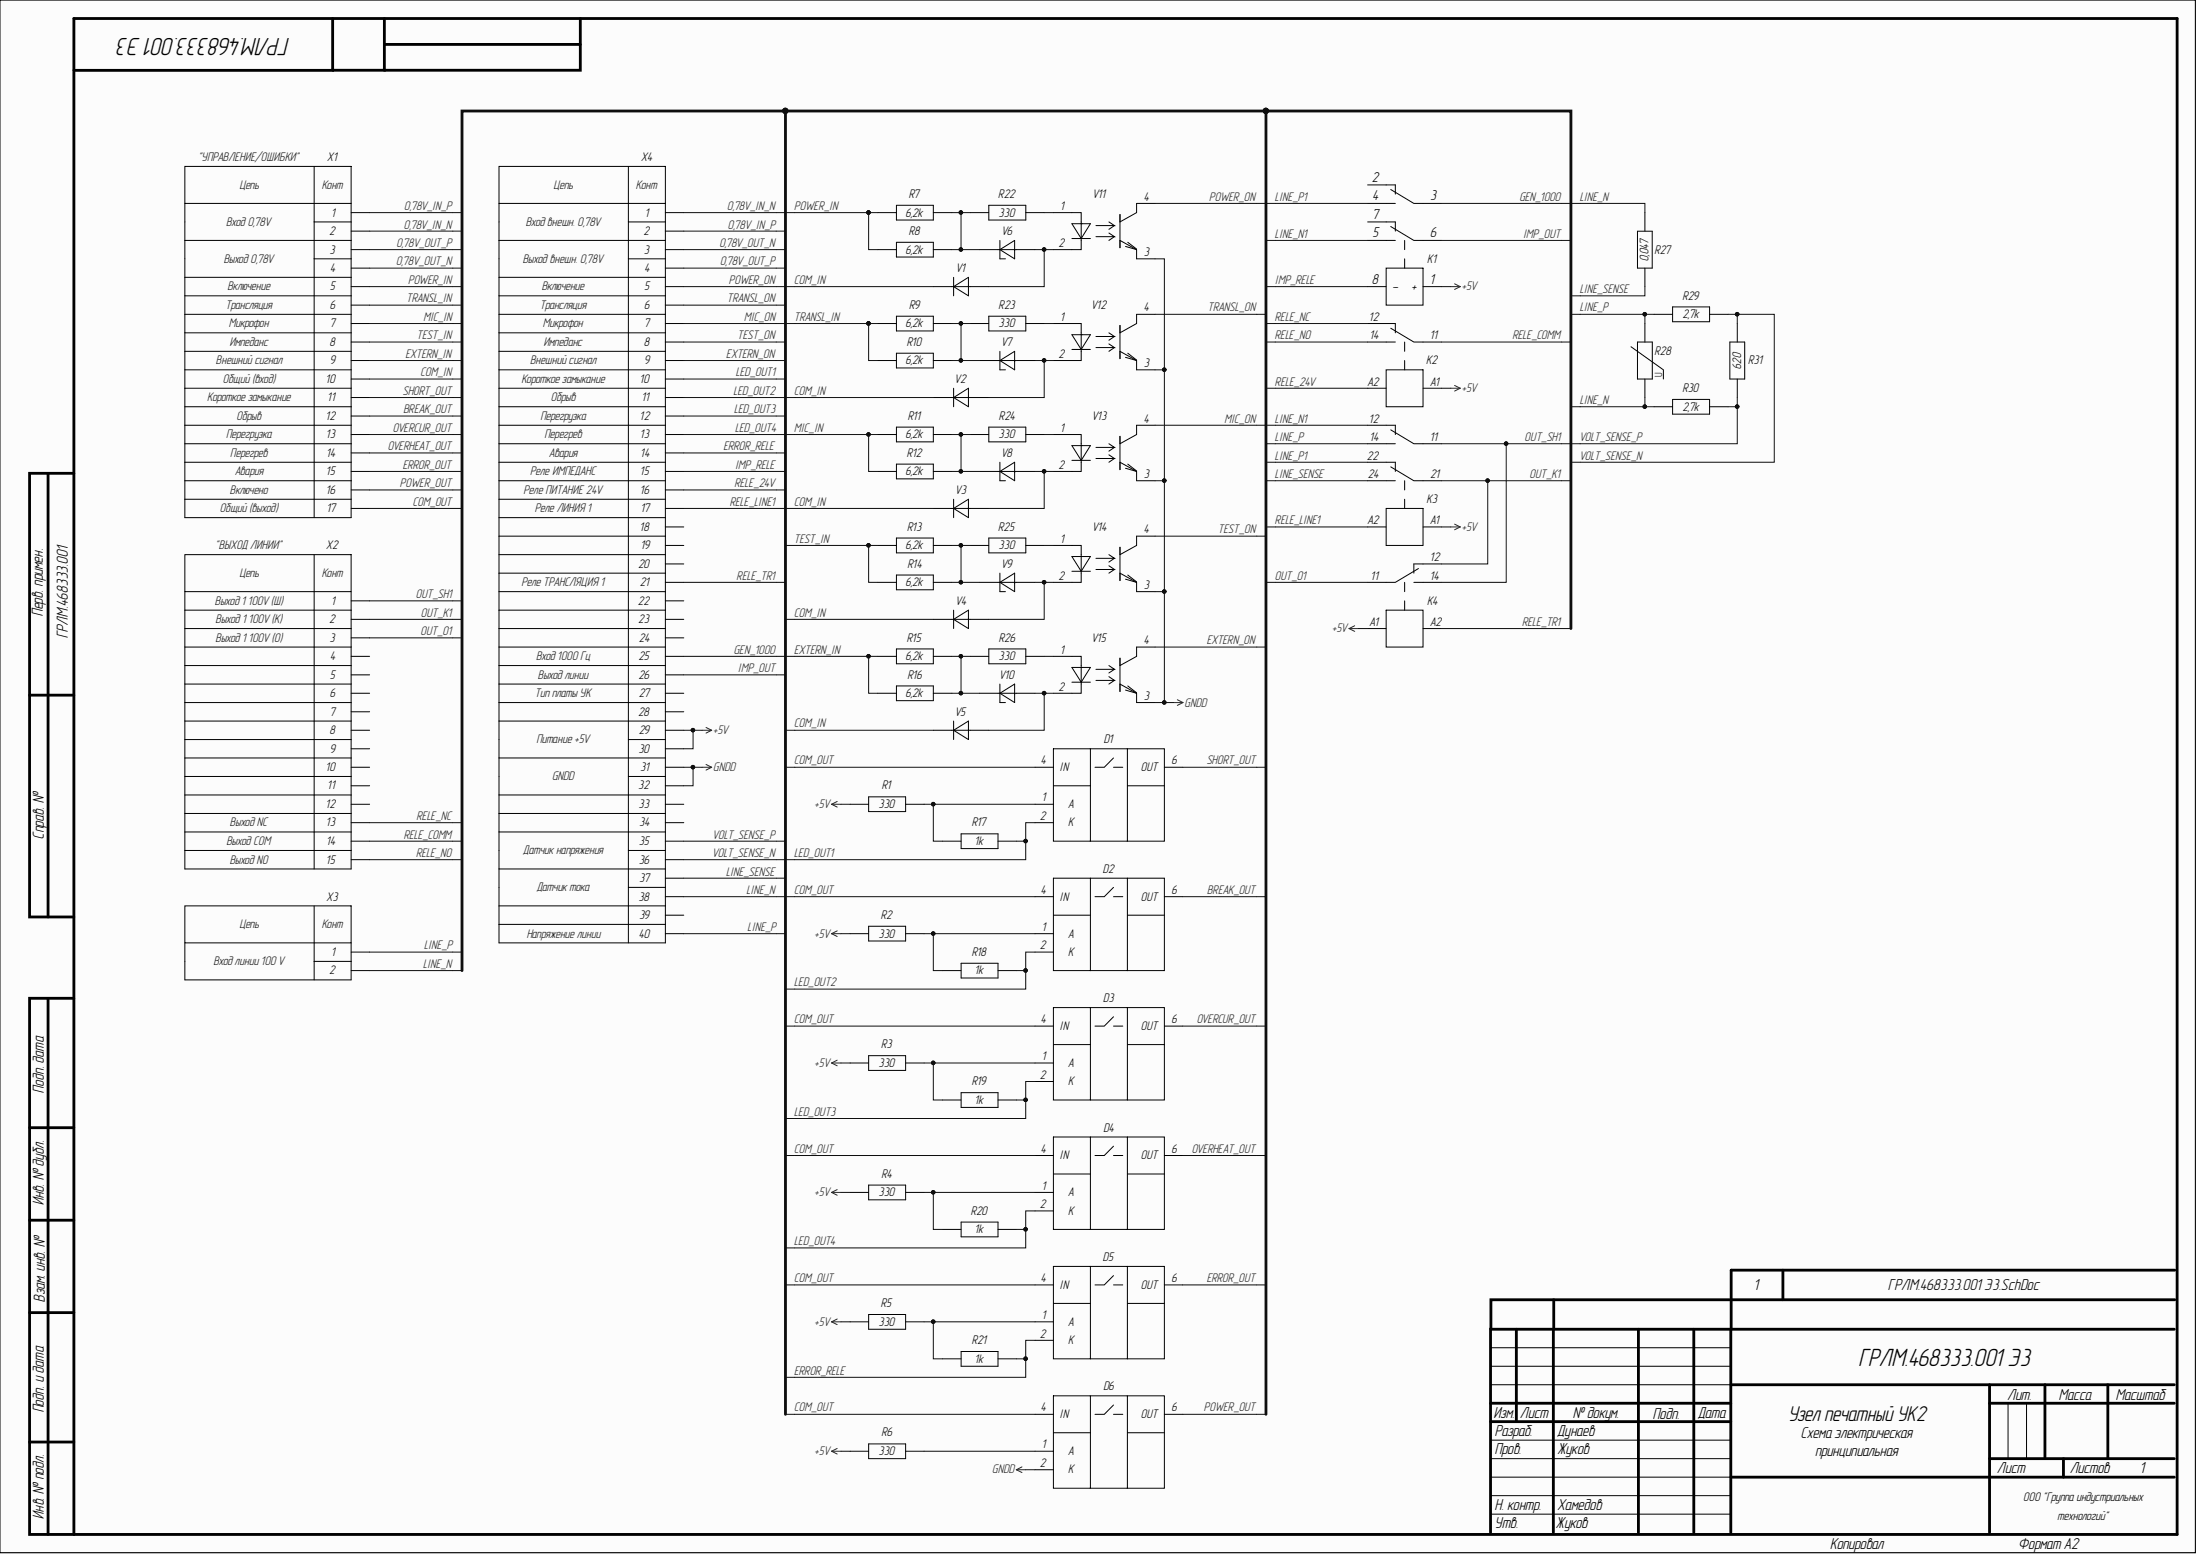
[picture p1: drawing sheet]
<svg xmlns="http://www.w3.org/2000/svg" width="594mm" height="420mm" viewBox="0 0 594 420" stroke-linecap="round" stroke-linejoin="round" font-family="sans-serif">
<path d="M0 0h592.5v419h-592.5z" fill="#fcfcfc" stroke="#000" stroke-width=".27"/>
<g fill="none" stroke="#000" stroke-width=".76">
<path d="M19.9 5h567.7v409.1h-567.7zM89.8 5v14h-69.9M103.7 5v14h-13.9M103.7 12h52.9M156.6 5v14h-52.9M13 127.7v119.7M19.9 127.7h-11.9v119.7h11.9M8 187.6h11.9M13 269.4v144.7M19.9 269.4h-11.9v144.7h11.9M8 304.3h11.9M8 329.3h11.9"/>
<path d="M8 354.2h11.9M409.2 358.7v24.9M419.2 358.7v54.9M419.3 350.7v8M442.2 358.7v54.9M457.1 358.7v54.9M467.1 358.7v54.9M481.2 342.8v7.9M586.8 358.7h-184.5v54.9M586.9 350.7h-184.5v8M586.9 342.8h-119.7v15.9M402.3 378.7h64.8"/>
<path d="M467.1 373.7h119.7M536.9 373.7v39.9M536.9 378.7h49.9M551.9 373.7v19.9M568.9 373.7v19.9M8 389.1h11.9M402.3 383.6h64.8M467.1 398.6h119.7M536.9 393.6h49.9M556.9 393.6v5"/>
</g>
<g fill="none" stroke="#000" stroke-width=".27">
<path d="M49.9 44.9h44.9v10h-44.9zM49.9 54.9v84.8h44.9v-84.8M84.8 59.9h10M84.8 44.9v94.8M94.8 57.4h5M134.7 44.9h44.9v10h-44.9zM134.7 54.9v199.5h44.9v-199.5M169.6 59.9h10M169.6 44.9v209.5M179.6 57.4h4.9M236.9 57.4h5M241.9 55.4h10v4h-10z"/>
<path d="M251.9 57.4h5M261.9 57.4h4.9M266.9 55.4h9.9v4h-9.9zM276.8 57.4h5M284.3 57.4h7.5v10h-7.5M299.3 59.9l1.5 1h-5M302.3 57.9v9M311.7 54.9h-5v2.5l-4.4 2.5M369.1 49.9h7.5v2.5M369.1 59.9h7.5v2.5M369.1 54.9h7.5M375.3 51.1l6.3 3.8h7.4"/>
<path d="M443.9 57.4v5M49.9 64.9h44.9M49.9 74.8h44.9M49.9 79.8h44.9M84.8 69.8h10M94.8 72.4h5M94.8 77.3h5M94.8 62.4h5M94.8 67.4h5M134.7 64.9h44.9M134.7 74.8h44.9M134.7 79.8h44.9"/>
<path d="M169.6 69.8h10M179.6 72.4h4.9M179.6 77.3h4.9M179.6 62.4h4.9M179.6 67.4h4.9M236.9 67.4h5M241.9 65.4h10v4h-10zM251.9 77.3h14.9M251.9 67.4h5M257.4 77.3l4-2.5v5zM257.4 74.8v5M264.3 67.4h15"/>
<path d="M269.8 64.9v4.9h1.5M269.8 67.4l4-2.5v4.9zM289.3 60.4h5l-2.5 4zM289.3 64.4h5M299.3 62.9l1.5 1h-5M300.8 60.9l-1.5 1M300.8 63.9l-1.5 1M302.3 64.9l4.4 2.5M303.7 66.5l3 .9M304.4 65.4l2.3 1.8M306.7 67.4v2.4h5M369.1 64.9h7.5"/>
<path d="M369.1 77.3h5M374.1 72.4h9.9v9.9h-9.9zM375.3 61.1l6.3 3.8h7.4M379.1 64.9v2.5M379.1 69.8v2.6M384 77.3h5M441.9 62.4h4v10h-4zM443.9 72.4v4.9M49.9 84.8h44.9M49.9 89.8h44.9M49.9 94.8h44.9M49.9 99.8h44.9"/>
<path d="M94.8 92.3h5M94.8 87.3h5M94.8 82.3h5M94.8 97.3h5M134.7 84.8h44.9M134.7 89.8h44.9M134.7 94.8h44.9M134.7 99.8h44.9M179.6 92.3h4.9M179.6 87.3h4.9M179.6 82.3h4.9M179.6 97.3h4.9"/>
<path d="M236.9 87.3h5M236.9 97.3h5M241.9 85.3h10v4h-10zM241.9 95.3h10v4h-10zM251.9 87.3h5M251.9 97.3h5M261.9 87.3h4.9M264.3 97.3h15M266.9 85.3h9.9v4h-9.9zM269.8 94.8v5h1.5M269.8 97.3l4-2.5v5zM276.8 87.3h5"/>
<path d="M284.3 87.3h7.5v10h-7.5M289.3 90.3h5l-2.5 4zM289.3 94.3h5M299.3 89.8l1.5 1h-5M299.3 92.8l1.5 1h-5M300.8 90.8l-1.5 1M300.8 93.8l-1.5 1M302.3 87.8v9M302.3 94.8l4.4 2.5M303.7 96.4l3 .9M304.4 95.3l2.3 1.9M306.7 97.3v2.5h5"/>
<path d="M311.7 84.8h-5v2.5l-4.4 2.5M369.1 92.3h7.5M369.1 87.3h7.5v2.5M374.1 99.8h9.9v10h-9.9zM375.3 88.6l6.3 3.7h7.4M379.1 92.3v2.5M379.1 97.3v2.5M440.2 93.6l8.7 6.2v2.5M441.9 92.3h4v10h-4zM443.9 87.3v5M446.4 84.8h5M451.4 82.8h10v4h-10z"/>
<path d="M461.4 84.8h5M466.8 92.3h4v10h-4zM468.8 87.3v5M49.9 109.8h44.9M49.9 104.8h44.9M49.9 119.7h44.9M49.9 114.8h44.9M94.8 102.3h5M94.8 107.3h5M94.8 112.3h5M94.8 117.3h5M134.7 109.8h44.9"/>
<path d="M134.7 104.8h44.9M134.7 119.7h44.9M134.7 114.8h44.9M179.6 102.3h4.9M179.6 107.3h4.9M179.6 112.3h4.9M179.6 117.3h4.9M236.9 117.3h5M241.9 115.3h10v3.9h-10zM251.9 107.3h14.9M251.9 117.3h5M257.4 107.3l4-2.5v5z"/>
<path d="M257.4 104.8v5M261.9 117.3h4.9M266.9 115.3h9.9v3.9h-9.9zM276.8 117.3h5M284.3 117.3h7.5v9.9h-7.5M299.3 119.7l1.5 1h-5M302.3 117.7v9M311.7 114.8h-5v2.5l-4.4 2.4M369.1 114.8h7.5v2.5M369.1 104.8h5M369.1 119.7h7.5M375.3 116l6.3 3.7h7.4"/>
<path d="M384 104.8h5M443.9 102.3v5M446.4 109.8h5M451.4 107.8h10v4h-10zM461.4 109.8h5M468.8 102.3v5M49.9 129.7h44.9M49.9 124.7h44.9M49.9 134.7h44.9M94.8 122.2h5M94.8 127.2h5M94.8 132.2h5"/>
<path d="M94.8 137.2h5M134.7 129.7h44.9M134.7 124.7h44.9M134.7 134.7h44.9M134.7 139.7h44.9M179.6 122.2h4.9M179.6 127.2h4.9M179.6 132.2h4.9M179.6 137.2h4.9M236.9 127.2h5M241.9 125.2h10v4h-10zM251.9 127.2h5"/>
<path d="M251.9 137.2h14.9M257.4 137.2l4-2.5v5zM257.4 134.7v5M264.3 127.2h15M269.8 124.7v5h1.5M269.8 127.2l4-2.5v5zM289.3 120.3h5l-2.5 3.9zM289.3 124.2h5M299.3 122.7l1.5 1h-5M300.8 120.7l-1.5 1M300.8 123.7l-1.5 1M302.3 124.7l4.4 2.5"/>
<path d="M303.7 126.4l3 .8M304.4 125.2l2.3 1.9M306.7 127.2v2.5h5M369.1 124.7h7.5v2.5M369.1 129.7h7.5M374.1 137.2h9.9v10h-9.9zM375.3 126l6.3 3.7h7.4M379.1 129.7v2.5M379.1 134.7v2.5M49.9 149.7h44.9v10h-44.9zM49.9 159.7v74.8h44.9v-74.8M84.8 149.7v84.8"/>
<path d="M134.7 144.7h44.9M134.7 159.7h44.9M134.7 149.7h44.9M134.7 154.7h44.9M179.6 142.2h4.9M179.6 157.2h4.9M179.6 152.2h4.9M179.6 147.2h4.9M236.9 157.2h5M236.9 147.2h5M241.9 145.2h10v4h-10zM241.9 155.2h10v4h-10z"/>
<path d="M251.9 157.2h5M251.9 147.2h5M261.9 147.2h4.9M264.3 157.2h15M266.9 145.2h9.9v4h-9.9zM269.8 154.7v5h1.5M269.8 157.2l4-2.5v5zM276.8 147.2h5M284.3 147.2h7.5v10h-7.5M289.3 150.2h5l-2.5 4zM289.3 154.2h5M299.3 149.7l1.5 1h-5"/>
<path d="M299.3 152.7l1.5 1h-5M300.8 150.7l-1.5 1M300.8 153.7l-1.5 1M302.3 147.7v9M302.3 154.7l4.4 2.5M303.7 156.3l3 .9M304.4 155.2l2.3 1.8M306.7 157.2v2.5h5M311.7 144.7h-5v2.5l-4.4 2.5M369.1 142.2h5M379.1 157.2v2.5M381.6 157.2h7.4"/>
<path d="M382.8 153.4l-6.2 3.8h-7.5M384 142.2h5M389 152.2h-7.4v2.5M49.9 169.6h44.9M49.9 164.7h44.9M49.9 174.6h44.9M49.9 179.6h44.9M94.8 162.1h5M94.8 167.1h5M94.8 172.1h5M94.8 177.1h5M134.7 169.6h44.9"/>
<path d="M134.7 164.7h44.9M134.7 174.6h44.9M134.7 179.6h44.9M179.6 162.1h4.9M179.6 167.1h4.9M179.6 172.1h4.9M179.6 177.1h4.9M236.9 177.1h5M241.9 175.1h10v4h-10zM251.9 167.1h14.9M251.9 177.1h5M257.4 167.1l4-2.4v4.9z"/>
<path d="M257.4 164.7v4.9M261.9 177.1h4.9M266.9 175.1h9.9v4h-9.9zM276.8 177.1h5M284.3 177.1h7.5v10h-7.5M299.3 179.6l1.5 1h-5M302.3 177.6v9M311.7 174.6h-5v2.5l-4.4 2.5M369.1 169.6h5M374.1 164.7h9.9v9.9h-9.9zM379.1 162.1v2.6M384 169.6h5"/>
<path d="M49.9 184.6h44.9M49.9 189.6h44.9M49.9 194.6h44.9M49.9 199.6h44.9M94.8 182.1h5M94.8 187.1h5M94.8 192.1h5M94.8 197.1h5M134.7 184.6h44.9M134.7 189.6h44.9M134.7 194.6h44.9M169.6 199.6h10"/>
<path d="M179.6 182.1h4.9M179.6 187.1h4.9M179.6 192.1h4.9M179.6 197.1h4.9M236.9 187.1h5M241.9 185.1h10v4h-10zM251.9 187.1h5M251.9 197.1h14.9M257.4 197.1l4-2.5v5zM257.4 194.6v5M264.3 187.1h15M269.8 184.6v5h1.5"/>
<path d="M269.8 187.1l4-2.5v5zM289.3 180.1h5l-2.5 4zM289.3 184.1h5M299.3 182.6l1.5 1h-5M300.8 180.6l-1.5 1M300.8 183.6l-1.5 1M302.3 184.6l4.4 2.5M303.7 186.2l3 .9M304.4 185.1l2.3 1.9M306.7 187.1v2.5h5M49.9 204.5h44.9M49.9 209.5h44.9"/>
<path d="M49.9 214.5h44.9M49.9 219.5h44.9M94.8 202.1h5M94.8 207h5M94.8 212h5M94.8 217h5M134.7 204.5h44.9M134.7 214.5h44.9M134.7 219.5h44.9M169.6 209.5h10M179.6 202.1h4.9M179.6 207h4.9"/>
<path d="M179.6 212h4.9M179.6 217h4.9M229.4 217h5M234.4 215h10v4h-10zM244.4 217h5M279.3 207h5M279.3 217h5M284.3 202.1h10v24.9h-10zM284.3 212h10M294.3 202.1h10v24.9h-10M300.5 204.5l-2.5 2.5h-2.5M300.5 207h2.5"/>
<path d="M304.3 202.1h9.9v24.9h-9.9M304.3 212h9.9M314.2 207h5M49.9 224.5h44.9M49.9 229.5h44.9M94.8 222h5M94.8 227h5M94.8 232h5M134.7 224.5h44.9M134.7 234.5h44.9M169.6 229.5h10M169.6 239.5h10"/>
<path d="M179.6 222h4.9M179.6 227h4.9M179.6 232h4.9M179.6 237h4.9M254.4 227h5M259.4 225h9.9v4h-9.9zM269.3 227h5M279.3 222h5M284.3 237h10v24.9h-10zM294.3 237h10v24.9h-10M300.5 239.5l-2.5 2.5h-2.5M304.3 237h9.9v24.9h-9.9"/>
<path d="M49.9 244.5h44.9v9.9h-44.9zM49.9 254.4v10h44.9v-10M84.8 244.5v19.9M84.8 259.4h10M94.8 256.9h5M134.7 244.5h44.9M134.7 249.4h44.9M179.6 242h4.9M179.6 252h4.9M179.6 247h4.9M229.4 252h5M234.4 250h10v3.9h-10z"/>
<path d="M244.4 252h5M259.4 259.9h9.9v4h-9.9zM279.3 256.9h5M279.3 242h5M279.3 252h5M284.3 247h10M300.5 242h2.5M304.3 247h9.9M314.2 242h5M94.8 261.9h5M254.4 261.9h5M269.3 261.9h5"/>
<path d="M279.3 276.9h5M284.3 271.9h10v24.9h-10zM294.3 271.9h10v24.9h-10M300.5 274.4l-2.5 2.5h-2.5M300.5 276.9h2.5M304.3 271.9h9.9v24.9h-9.9M314.2 276.9h5M229.4 286.9h5M234.4 284.9h10v4h-10zM244.4 286.9h5M254.4 296.8h5M259.4 294.9h9.9v3.9h-9.9z"/>
<path d="M269.3 296.8h5M279.3 286.9h5M279.3 291.8h5M284.3 281.9h10M304.3 281.9h9.9M234.4 319.8h10v4h-10zM279.3 311.8h5M284.3 306.8h10v25h-10zM284.3 316.8h10M294.3 306.8h10v25h-10M300.5 309.3l-2.5 2.5h-2.5M300.5 311.8h2.5"/>
<path d="M304.3 306.8h9.9v25h-9.9M304.3 316.8h9.9M314.2 311.8h5M229.4 321.8h5M244.4 321.8h5M254.4 331.8h5M259.4 329.8h9.9v4h-9.9zM269.3 331.8h5M279.3 321.8h5M279.3 326.8h5M229.4 356.7h5M234.4 354.7h10v4h-10z"/>
<path d="M244.4 356.7h5M279.3 346.7h5M279.3 356.7h5M284.3 341.7h10v25h-10zM284.3 351.7h10M294.3 341.7h10v25h-10M300.5 344.2l-2.5 2.5h-2.5M300.5 346.7h2.5M304.3 341.7h9.9v25h-9.9M304.3 351.7h9.9M314.2 346.7h5M254.4 366.7h5"/>
<path d="M259.4 364.7h9.9v4h-9.9zM269.3 366.7h5M279.3 361.7h5M284.3 376.7h10v24.9h-10zM294.3 376.7h10v24.9h-10M300.5 379.2l-2.5 2.5h-2.5M304.3 376.7h9.9v24.9h-9.9M402.3 363.7h64.8M402.3 368.7h64.8M402.3 373.7h64.8M541.9 378.7v14.9M546.9 378.7v14.9"/>
<path d="M229.4 391.6h5M234.4 389.6h10v4h-10zM244.4 391.6h5M279.3 381.7h5M279.3 391.6h5M279.3 396.6h5M284.3 386.6h10M300.5 381.7h2.5M304.3 386.6h9.9M314.2 381.7h5M402.3 388.6h64.8M402.3 393.6h64.8"/>
<path d="M402.3 398.6h64.8M8 414.1h5M402.3 403.6h64.8M402.3 408.6h64.8"/>
</g>
<g fill="none" stroke="#0e0e0e" stroke-width=".27">
<path d="M99.8 57.4h24.9M184.5 57.4h52.4M234.4 57.4v10h2.5M256.9 57.4h2.5v10h-2.5M259.4 57.4h2.5M281.8 57.4h2.5M311.7 54.9h57.4M389 54.9h54.9v2.5M99.8 77.3h24.9M99.8 62.4h24.9M99.8 67.4h24.9M99.8 72.4h24.9"/>
<path d="M184.5 77.3h67.4M184.5 62.4h27.5M184.5 67.4h27.5M184.5 72.4h27.5M259.4 67.4h4.9M279.3 67.4h5M281.8 67.4v9.9h-15M311.7 69.8h2.5v30h-2.5M341.7 77.3h27.4M341.7 64.9h27.4M389 77.3h2.5M389 64.9h34.9"/>
<path d="M443.9 77.3v2.5h-20M99.8 92.3h24.9M99.8 82.3h24.9M99.8 87.3h24.9M99.8 97.3h24.9M184.5 92.3h27.5M184.5 82.3h27.5M184.5 87.3h52.4M184.5 97.3h27.5M234.4 87.3v10h2.5M256.9 87.3h2.5v10h-2.5M259.4 87.3h2.5"/>
<path d="M259.4 97.3h4.9M279.3 97.3h5M281.8 97.3v10h-15M281.8 87.3h2.5M311.7 84.8h30M314.2 99.8v59.9M341.7 92.3h27.4M341.7 87.3h27.4M389 92.3h34.9M423.9 84.8h22.5M443.9 84.8v2.5M466.4 84.8h2.4v2.5"/>
<path d="M468.8 84.8h10v39.9h-54.9M99.8 107.3h24.9M99.8 112.3h24.9M99.8 117.3h24.9M99.8 102.3h24.9M184.5 107.3h67.4M184.5 112.3h27.5M184.5 117.3h49.9M184.5 102.3h27.5M236.9 117.3h-2.5v9.9h2.5M256.9 117.3h2.5v9.9h-2.5M259.4 117.3h2.5"/>
<path d="M281.8 117.3h2.5M311.7 114.8h57.4M341.7 119.7h27.4M341.7 104.8h27.4M389 104.8h2.5M406.5 119.7v37.5h-17.5M423.9 109.8h22.5M443.9 107.3v2.5M468.8 107.3v2.5h-2.4M468.8 109.8v9.9h-79.8M99.8 137.2h24.9M99.8 122.2h24.9"/>
<path d="M99.8 127.2h24.9M99.8 132.2h24.9M184.5 137.2h67.4M184.5 122.2h27.5M184.5 127.2h27.5M184.5 132.2h27.5M259.4 127.2h4.9M279.3 127.2h5M281.8 127.2v10h-15M311.7 129.7h2.5M341.7 124.7h27.4M341.7 129.7h27.4"/>
<path d="M389 129.7h34.9M401.5 129.7v22.5h-12.5M184.5 157.2h27.5M212 147.2h22.4M236.9 147.2h-2.5v10h2.5M256.9 147.2h2.5v10h-2.5M259.4 157.2h4.9M259.4 147.2h2.5M279.3 157.2h5M281.8 157.2v9.9h-15M281.8 147.2h2.5M311.7 159.7h2.5v29.9h-2.5"/>
<path d="M311.7 144.7h30M341.7 142.2h27.4M341.7 157.2h27.4M389 142.2h2.5M99.8 162.1h24.9M99.8 167.1h24.9M99.8 172.1h24.9M184.5 177.1h49.9M212 167.1h39.9M236.9 177.1h-2.5v10h2.5M256.9 177.1h2.5v10h-2.5M259.4 177.1h2.5"/>
<path d="M281.8 177.1h2.5M311.7 174.6h30M366.6 169.6h2.5M389 169.6h34.9M184.5 197.1h5M184.5 182.1h27.5M187 197.1v5h-2.5M212 197.1h39.9M259.4 187.1h4.9M279.3 187.1h5M281.8 187.1v10h-15M314.2 189.6h2.5"/>
<path d="M184.5 207h5M187 207v5h-2.5M212 207h67.3M226.9 217h2.5M249.4 217h2.5M279.3 217h-27.4v10h2.5M319.2 207h22.5M99.8 222h24.9M99.8 227h24.9M99.8 232h24.9M184.5 227h27.5M184.5 237h27.5"/>
<path d="M274.3 227h2.5M279.3 222h-2.5v10h-92.3M99.8 256.9h24.9M184.5 242h94.8M184.5 252h27.5M226.9 252h2.5M249.4 252h2.5M279.3 252h-27.4v9.9h2.5M279.3 256.9h-2.5v10h-64.8M319.2 242h22.5M99.8 261.9h24.9M212 276.9h67.3"/>
<path d="M274.3 261.9h2.5M319.2 276.9h22.5M226.9 286.9h2.5M249.4 286.9h2.5M274.3 296.8h2.5M279.3 286.9h-27.4v9.9h2.5M279.3 291.8h-2.5v10h-64.8M212 311.8h67.3M319.2 311.8h22.5M226.9 321.8h2.5M249.4 321.8h2.5M274.3 331.8h2.5"/>
<path d="M279.3 321.8h-27.4v10h2.5M279.3 326.8h-2.5v10h-64.8M212 346.7h67.3M226.9 356.7h2.5M249.4 356.7h2.5M279.3 356.7h-27.4v10h2.5M319.2 346.7h22.5M274.3 366.7h2.5M279.3 361.7h-2.5v10h-64.8M212 381.7h67.3M226.9 391.6h2.5M249.4 391.6h29.9"/>
<path d="M276.8 396.6h2.5M319.2 381.7h22.5"/>
</g>
<g fill="none" stroke="#262626" stroke-width=".27">
<path d="M391.5 77.3h2.6M392.6 76.6l1.5 .7M394.1 77.3l-1.5 .8M391.5 104.8h2.6M392.6 104l1.5 .8M394.1 104.8l-1.5 .7M391.5 142.2h2.6M392.6 141.4l1.5 .8M394.1 142.2l-1.5 .8M364.1 169.6l1.5 .8M364.1 169.6h2.5M365.6 168.9l-1.5 .7"/>
<path d="M189.5 197.1h2.6M190.5 196.3l1.6 .8M192.1 197.1l-1.6 .7M316.7 189.6h2.6M317.7 188.8l1.6 .8M319.3 189.6l-1.6 .7M189.5 207h2.6M190.5 206.3l1.6 .7M192.1 207l-1.6 .8M224.4 217l1.5 .8M224.4 217h2.5M225.9 216.3l-1.5 .7"/>
<path d="M224.4 252l1.5 .7M224.4 252h2.5M225.9 251.2l-1.5 .8M224.4 286.9l1.5 .7M224.4 286.9h2.5M225.9 286.1l-1.5 .8M224.4 321.8l1.5 .7M224.4 321.8h2.5M225.9 321l-1.5 .8M224.4 356.7l1.5 .8M224.4 356.7h2.5M225.9 355.9l-1.5 .8"/>
<path d="M224.4 391.6l1.5 .8M224.4 391.6h2.5M225.9 390.9l-1.5 .7M274.3 396.6l1.5 .8M274.3 396.6h2.5M275.8 395.9l-1.5 .7"/>
</g>
<g fill="#0e0e0e" stroke="#0e0e0e" stroke-width=".27">
<circle cx="468.8" cy="84.8" r=".47"/>
<circle cx="468.8" cy="109.7" r=".47"/>
<circle cx="443.9" cy="109.7" r=".47"/>
<circle cx="443.9" cy="84.8" r=".47"/>
<circle cx="406.5" cy="119.7" r=".47"/>
<circle cx="401.5" cy="129.7" r=".47"/>
<circle cx="211.9" cy="29.9" r=".72"/>
<circle cx="341.6" cy="29.9" r=".72"/>
<circle cx="259.3" cy="67.3" r=".47"/>
<circle cx="259.3" cy="57.3" r=".47"/>
<circle cx="234.4" cy="57.3" r=".47"/>
<circle cx="281.8" cy="67.3" r=".47"/>
<circle cx="314.2" cy="99.8" r=".47"/>
<circle cx="234.4" cy="117.2" r=".47"/>
<circle cx="259.3" cy="127.2" r=".47"/>
<circle cx="259.3" cy="117.2" r=".47"/>
<circle cx="281.8" cy="127.2" r=".47"/>
<circle cx="234.4" cy="147.2" r=".47"/>
<circle cx="259.3" cy="157.1" r=".47"/>
<circle cx="259.3" cy="147.2" r=".47"/>
<circle cx="281.8" cy="157.1" r=".47"/>
<circle cx="259.3" cy="97.3" r=".47"/>
<circle cx="259.3" cy="87.3" r=".47"/>
<circle cx="234.4" cy="87.3" r=".47"/>
<circle cx="281.8" cy="97.3" r=".47"/>
<circle cx="314.2" cy="129.7" r=".47"/>
<circle cx="314.2" cy="159.6" r=".47"/>
<circle cx="234.4" cy="177.1" r=".47"/>
<circle cx="259.3" cy="187" r=".47"/>
<circle cx="259.3" cy="177.1" r=".47"/>
<circle cx="281.8" cy="187" r=".47"/>
<circle cx="251.8" cy="251.9" r=".47"/>
<circle cx="276.8" cy="261.9" r=".47"/>
<circle cx="251.8" cy="217" r=".47"/>
<circle cx="276.8" cy="227" r=".47"/>
<circle cx="251.8" cy="286.8" r=".47"/>
<circle cx="276.8" cy="296.8" r=".47"/>
<circle cx="251.8" cy="321.7" r=".47"/>
<circle cx="276.8" cy="331.7" r=".47"/>
<circle cx="251.8" cy="356.7" r=".47"/>
<circle cx="276.8" cy="366.6" r=".47"/>
<circle cx="314.2" cy="189.6" r=".47"/>
<circle cx="187" cy="197" r=".47"/>
<circle cx="187" cy="207" r=".47"/>
</g>
<path d="M212 30v351.7M341.7 30v351.7M423.9 169.6v-139.6h-299.2v231.9" fill="none" stroke="#0e0e0e" stroke-width=".76"/>
<g font-size="6.8" fill="#010101">
<text x="78.1" y="10.2" transform="rotate(-180 78.1 10.2)">ГРЛМ.468333.001 Э3</text>
<text x="501.7" y="368.7">ГРЛМ.468333.001 Э3</text>
</g>
<text font-size="5.8" fill="#010101" x="482.8" y="383.4">Узелпечатный УК2</text>
<g font-size="4.3" fill="#010101">
<text x="11.6" y="166.3" transform="rotate(-90 11.6 166.3)">Перв. примен.</text>
<text x="18.3" y="172.2" transform="rotate(-90 18.3 172.2)">ГРЛМ.468333.001</text>
<text x="11.8" y="226.3" transform="rotate(-90 11.8 226.3)">Справ. №</text>
<text x="11.8" y="295" transform="rotate(-90 11.8 295)">Подп. дата</text>
<text x="11.8" y="325.3" transform="rotate(-90 11.8 325.3)">Инв. №дубл.</text>
<text x="12.1" y="351.2" transform="rotate(-90 12.1 351.2)">Взам. инв. №</text>
<text x="473.5" y="348.1">1</text>
<text x="509.6" y="348.1">ГРЛМ.468333.001 Э3.SchDoc</text>
<text x="541.9" y="377.8">Лит.</text>
<text x="555.7" y="377.8">Масса</text>
<text x="571.1" y="377.8">Масштаб</text>
<text x="11.8" y="381.1" transform="rotate(-90 11.8 381.1)">Подп. и дата</text>
<text x="403.1" y="382.7">Изм.</text>
<text x="410.4" y="382.7">Лист</text>
<text x="424.6" y="382.7">№докум.</text>
<text x="446.2" y="382.9">Подп.</text>
<text x="458.3" y="382.7">Дата</text>
<text x="403.5" y="387.5">Разраб.</text>
<text x="420.4" y="387.5">Дунаев</text>
<text x="486.1" y="388">Схема электрическая</text>
<text x="403.5" y="392.5">Пров.</text>
<text x="420.4" y="392.5">Жуков</text>
<text x="490" y="393">принципиальная</text>
<text x="539.1" y="397.6">Лист</text>
<text x="558.8" y="397.6">Листов</text>
<text x="577.7" y="397.6">1</text>
<text x="403.5" y="407.4">Н. контр.</text>
<text x="420.4" y="407.4">Хамедов</text>
<text x="11.8" y="409.9" transform="rotate(-90 11.8 409.9)">Инв. №подл.</text>
<text x="403.5" y="412.4">Утв.</text>
<text x="420" y="412.4">Жуков</text>
<text x="494" y="417.9">Копировал</text>
<text x="544.8" y="417.9">Формат А2</text>
</g>
<g font-size="3.9">
<text x="370.3" y="49.1">2</text>
<text x="370.5" y="54.1">4</text>
<text x="370.6" y="59">7</text>
<text x="386.1" y="54.1">3</text>
<text x="370.5" y="64">5</text>
<text x="386.1" y="64">6</text>
<text x="370.3" y="76.5">8</text>
<text x="386.1" y="76.5">1</text>
<text x="375.8" y="78.6">-</text>
<text x="381" y="78.6">+</text>
</g>
<g font-size="3.4" fill="#1c1c1c">
<text x="53.5" y="43.4">&quot;УПРАВЛЕНИЕ/ОШИБКИ&quot;</text>
<text x="64.7" y="50.9">Цепь</text>
<text x="86.9" y="50.9">Конт</text>
<text x="149.5" y="50.9">Цепь</text>
<text x="171.7" y="50.9">Конт</text>
<text x="61.1" y="60.9">Вход0,78V</text>
<text x="142" y="60.9">Входвнешн. 0,78V</text>
<text x="60.5" y="70.9">Выход0,78V</text>
<text x="141.2" y="70.9">Выходвнешн. 0,78V</text>
<text x="61" y="83.4">Трансляция</text>
<text x="61.5" y="78.4">Включение</text>
<text x="145.8" y="83.4">Трансляция</text>
<text x="146.3" y="78.4">Включение</text>
<text x="61.8" y="88.4">Микрофон</text>
<text x="146.6" y="88.4">Микрофон</text>
<text x="62" y="93.3">Импеданс</text>
<text x="146.8" y="93.3">Импеданс</text>
<text x="58.4" y="98.3">Внешний сигнал</text>
<text x="143.2" y="98.3">Внешний сигнал</text>
<text x="60.2" y="103.3">Общий (вход)</text>
<text x="140.8" y="103.3">Короткое замыкание</text>
<text x="56" y="108.3">Короткое замыкание</text>
<text x="63.9" y="113.3">Обрыв</text>
<text x="145.9" y="113.3">Перегрузка</text>
<text x="148.7" y="108.3">Обрыв</text>
<text x="61.1" y="118.3">Перегрузка</text>
<text x="147" y="118.3">Перегрев</text>
<text x="62.2" y="123.2">Перегрев</text>
<text x="148.3" y="123.2">Авария</text>
<text x="63.5" y="128.2">Авария</text>
<text x="143.2" y="128.2">Реле ИМПЕДАНС</text>
<text x="62.2" y="133.2">Включено</text>
<text x="141.4" y="133.2">Реле ПИТАНИЕ24V</text>
<text x="59.5" y="138.2">Общий (выход)</text>
<text x="144.4" y="138.2">Реле ЛИНИЯ1</text>
<text x="58.2" y="148.2">&quot;ВЫХОДЛИНИИ&quot;</text>
<text x="64.7" y="155.7">Цепь</text>
<text x="86.9" y="155.7">Конт</text>
<text x="140.8" y="158.2">Реле ТРАНСЛЯЦИЯ1</text>
<text x="58.1" y="163.2">Выход1 100V (Ш)</text>
<text x="58.3" y="168.2">Выход1 100V (К)</text>
<text x="58.3" y="173.2">Выход1 100V (О)</text>
<text x="144.8" y="178.2">Вход1000Гц</text>
<text x="145.3" y="183.1">Выходлинии</text>
<text x="144.4" y="188.1">Тип платы УК</text>
<text x="144.8" y="200.6">Питание +5V</text>
<text x="149.1" y="210.6">GNDD</text>
<text x="62.2" y="223">ВыходNC</text>
<text x="61.2" y="228.1">ВыходCOM</text>
<text x="62.1" y="233.1">ВыходNO</text>
<text x="141.3" y="230.5">Датчикнапряжения</text>
<text x="144.9" y="240.5">Датчиктока</text>
<text x="64.7" y="250.5">Цепь</text>
<text x="86.9" y="250.5">Конт</text>
<text x="142.2" y="253">Напряжение линии</text>
<text x="57.7" y="260.4">Входлинии 100 V</text>
</g>
<g font-size="3.4">
<text x="88.4" y="43.4">X1</text>
<text x="173.1" y="43.4">X4</text>
<text x="245.3" y="53.5">R7</text>
<text x="269.5" y="53.5">R22</text>
<text x="295" y="53.5">V11</text>
<text x="89.5" y="58.5">1</text>
<text x="174.2" y="58.5">1</text>
<text x="244.5" y="58.5">6,2k</text>
<text x="269.6" y="58.5">330</text>
<text x="286.3" y="56.7">1</text>
<text x="308.8" y="54.1">4</text>
<text x="88.9" y="63.4">2</text>
<text x="173.7" y="63.4">2</text>
<text x="245.3" y="63.4">R8</text>
<text x="270.4" y="63.4">V6</text>
<text x="89" y="68.4">3</text>
<text x="173.8" y="68.4">3</text>
<text x="244.5" y="68.4">6,2k</text>
<text x="285.7" y="66.6">2</text>
<text x="308.8" y="69.1">3</text>
<text x="385.3" y="70.9">K1</text>
<text x="444.9" y="70.5" transform="rotate(-90 444.9 70.5)">0,047</text>
<text x="446.6" y="68.4">R27</text>
<text x="89.2" y="73.4">4</text>
<text x="174" y="73.4">4</text>
<text x="258.1" y="73.4">V1</text>
<text x="89.1" y="78.4">5</text>
<text x="89.1" y="83.4">6</text>
<text x="173.9" y="78.4">5</text>
<text x="173.9" y="83.4">6</text>
<text x="245.4" y="83.4">R9</text>
<text x="269.6" y="83.4">R23</text>
<text x="294.7" y="83.4">V12</text>
<text x="454.1" y="80.8">R29</text>
<text x="89.2" y="88.4">7</text>
<text x="174" y="88.4">7</text>
<text x="244.5" y="88.4">6,2k</text>
<text x="269.6" y="88.4">330</text>
<text x="286.3" y="86.6">1</text>
<text x="308.8" y="84.1">4</text>
<text x="369.6" y="86.6">12</text>
<text x="454.1" y="85.8">2,7k</text>
<text x="89" y="93.3">8</text>
<text x="173.8" y="93.3">8</text>
<text x="244.8" y="93.3">R10</text>
<text x="270.3" y="93.3">V7</text>
<text x="369.8" y="91.6">14</text>
<text x="386.1" y="91.6">11</text>
<text x="446.6" y="95.9">R28</text>
<text x="89.2" y="98.3">9</text>
<text x="174" y="98.3">9</text>
<text x="244.5" y="98.3">6,2k</text>
<text x="285.7" y="96.6">2</text>
<text x="308.8" y="99.1">3</text>
<text x="385" y="98.3">K2</text>
<text x="469.9" y="99.6" transform="rotate(-90 469.9 99.6)">620</text>
<text x="471.9" y="98.3">R31</text>
<text x="88" y="103.3">10</text>
<text x="172.8" y="103.3">10</text>
<text x="257.8" y="103.3">V2</text>
<text x="369.2" y="104.1">A2</text>
<text x="386.1" y="104.1">A1</text>
<text x="454.1" y="105.8">R30</text>
<text x="88" y="113.3">12</text>
<text x="88.5" y="108.3">11</text>
<text x="172.8" y="113.3">12</text>
<text x="173.3" y="108.3">11</text>
<text x="245.1" y="113.3">R11</text>
<text x="269.7" y="113.3">R24</text>
<text x="294.8" y="113.3">V13</text>
<text x="454.1" y="110.8">2,7k</text>
<text x="88.1" y="118.3">13</text>
<text x="172.9" y="118.3">13</text>
<text x="244.5" y="118.3">6,2k</text>
<text x="269.6" y="118.3">330</text>
<text x="286.3" y="116.5">1</text>
<text x="308.8" y="114">4</text>
<text x="369.6" y="114">12</text>
<text x="369.8" y="119">14</text>
<text x="386.1" y="119">11</text>
<text x="88.2" y="123.2">14</text>
<text x="173" y="123.2">14</text>
<text x="244.8" y="123.2">R12</text>
<text x="270.3" y="123.2">V8</text>
<text x="369" y="124">22</text>
<text x="88.1" y="128.2">15</text>
<text x="172.9" y="128.2">15</text>
<text x="244.5" y="128.2">6,2k</text>
<text x="285.7" y="126.5">2</text>
<text x="308.8" y="129">3</text>
<text x="369.2" y="129">24</text>
<text x="386.1" y="129">21</text>
<text x="88.1" y="133.2">16</text>
<text x="172.9" y="133.2">16</text>
<text x="257.9" y="133.2">V3</text>
<text x="385" y="135.7">K3</text>
<text x="88.3" y="138.2">17</text>
<text x="172.8" y="143.3">18</text>
<text x="173.1" y="138.2">17</text>
<text x="244.9" y="143.3">R13</text>
<text x="269.5" y="143.3">R25</text>
<text x="294.9" y="143.3">V14</text>
<text x="308.8" y="143.9">4</text>
<text x="369.2" y="141.5">A2</text>
<text x="386.1" y="141.5">A1</text>
<text x="88.1" y="148.2">X2</text>
<text x="173.1" y="148.2">19</text>
<text x="244.5" y="148.2">6,2k</text>
<text x="269.6" y="148.2">330</text>
<text x="286.3" y="146.5">1</text>
<text x="172.3" y="153.2">20</text>
<text x="245" y="153.2">R14</text>
<text x="270.3" y="153.2">V9</text>
<text x="386.1" y="151.5">12</text>
<text x="172.8" y="158.2">21</text>
<text x="244.5" y="158.2">6,2k</text>
<text x="285.7" y="156.4">2</text>
<text x="308.8" y="158.9">3</text>
<text x="370.1" y="156.4">11</text>
<text x="386.1" y="156.4">14</text>
<text x="89.5" y="163.2">1</text>
<text x="172.2" y="163.2">22</text>
<text x="258" y="163.2">V4</text>
<text x="385.2" y="163.2">K4</text>
<text x="88.9" y="168.2">2</text>
<text x="89" y="173.2">3</text>
<text x="172.3" y="168.2">23</text>
<text x="172.5" y="173.2">24</text>
<text x="244.8" y="173.2">R15</text>
<text x="269.7" y="173.2">R26</text>
<text x="294.8" y="173.2">V15</text>
<text x="308.8" y="173.8">4</text>
<text x="369.7" y="168.9">A1</text>
<text x="386.1" y="168.9">A2</text>
<text x="89.2" y="178.2">4</text>
<text x="172.4" y="178.2">25</text>
<text x="244.5" y="178.2">6,2k</text>
<text x="269.6" y="178.2">330</text>
<text x="286.3" y="176.4">1</text>
<text x="89.1" y="183.1">5</text>
<text x="172.4" y="183.1">26</text>
<text x="245" y="183.1">R16</text>
<text x="269.8" y="183.1">V10</text>
<text x="89.1" y="188.1">6</text>
<text x="172.5" y="188.1">27</text>
<text x="244.5" y="188.1">6,2k</text>
<text x="285.7" y="186.3">2</text>
<text x="308.8" y="188.9">3</text>
<text x="89.2" y="193.1">7</text>
<text x="172.3" y="193.1">28</text>
<text x="257.8" y="193.1">V5</text>
<text x="89" y="198.1">8</text>
<text x="89.2" y="203.1">9</text>
<text x="172.4" y="203.1">30</text>
<text x="172.5" y="198.1">29</text>
<text x="298" y="200.6">D1</text>
<text x="88" y="208.1">10</text>
<text x="172.9" y="208.1">31</text>
<text x="281" y="206.3">4</text>
<text x="286.1" y="208.1">IN</text>
<text x="308" y="208.1">OUT</text>
<text x="316.3" y="206.3">6</text>
<text x="88.5" y="213">11</text>
<text x="172.3" y="213">32</text>
<text x="238.1" y="213">R1</text>
<text x="88" y="218">12</text>
<text x="172.4" y="218">33</text>
<text x="237.2" y="218">330</text>
<text x="280.7" y="221.2">2</text>
<text x="281.3" y="216.2">1</text>
<text x="288.3" y="218">A</text>
<text x="88.1" y="223">13</text>
<text x="172.5" y="223">34</text>
<text x="262.3" y="223">R17</text>
<text x="288.3" y="223">K</text>
<text x="88.1" y="233.1">15</text>
<text x="88.2" y="228.1">14</text>
<text x="172.5" y="228.1">35</text>
<text x="172.5" y="233.1">36</text>
<text x="263.2" y="228.1">1k</text>
<text x="172.6" y="238">37</text>
<text x="297.7" y="235.5">D2</text>
<text x="88.2" y="243">X3</text>
<text x="172.4" y="243">38</text>
<text x="281" y="241.3">4</text>
<text x="286.1" y="243">IN</text>
<text x="308" y="243">OUT</text>
<text x="316.3" y="241.3">6</text>
<text x="172.5" y="248">39</text>
<text x="237.8" y="248">R2</text>
<text x="281.3" y="251.2">1</text>
<text x="89.5" y="258">1</text>
<text x="172.5" y="253">40</text>
<text x="237.2" y="253">330</text>
<text x="262.3" y="258">R18</text>
<text x="280.7" y="256.2">2</text>
<text x="288.3" y="253">A</text>
<text x="288.3" y="258">K</text>
<text x="88.9" y="263">2</text>
<text x="263.2" y="263">1k</text>
<text x="297.8" y="270.5">D3</text>
<text x="281" y="276.1">4</text>
<text x="286.1" y="277.9">IN</text>
<text x="308" y="277.9">OUT</text>
<text x="316.3" y="276.1">6</text>
<text x="237.2" y="287.9">330</text>
<text x="237.9" y="282.9">R3</text>
<text x="281.3" y="286.1">1</text>
<text x="288.3" y="287.9">A</text>
<text x="262.3" y="292.9">R19</text>
<text x="280.7" y="291.1">2</text>
<text x="288.3" y="292.9">K</text>
<text x="263.2" y="297.8">1k</text>
<text x="297.9" y="305.4">D4</text>
<text x="281" y="311.1">4</text>
<text x="316.3" y="311.1">6</text>
<text x="238" y="317.9">R4</text>
<text x="286.1" y="312.9">IN</text>
<text x="308" y="312.9">OUT</text>
<text x="237.2" y="322.9">330</text>
<text x="281.3" y="321.1">1</text>
<text x="288.3" y="322.9">A</text>
<text x="262.1" y="327.8">R20</text>
<text x="280.7" y="326.1">2</text>
<text x="288.3" y="327.8">K</text>
<text x="263.2" y="332.8">1k</text>
<text x="297.7" y="340.3">D5</text>
<text x="281" y="346">4</text>
<text x="286.1" y="347.8">IN</text>
<text x="308" y="347.8">OUT</text>
<text x="316.3" y="346">6</text>
<text x="237.8" y="352.8">R5</text>
<text x="237.2" y="357.7">330</text>
<text x="281.3" y="356">1</text>
<text x="288.3" y="357.7">A</text>
<text x="262.3" y="362.7">R21</text>
<text x="280.7" y="360.9">2</text>
<text x="288.3" y="362.7">K</text>
<text x="263.2" y="367.7">1k</text>
<text x="297.9" y="375.2">D6</text>
<text x="281" y="380.9">4</text>
<text x="286.1" y="382.7">IN</text>
<text x="308" y="382.7">OUT</text>
<text x="316.3" y="380.9">6</text>
<text x="238" y="387.6">R6</text>
<text x="237.2" y="392.6">330</text>
<text x="280.7" y="395.8">2</text>
<text x="281.3" y="390.9">1</text>
<text x="288.3" y="392.6">A</text>
<text x="288.3" y="397.6">K</text>
</g>
<g font-size="3.4" fill="#262626">
<text x="109.2" y="56.7">0,78V_IN_P</text>
<text x="196.4" y="56.7">0,78V_IN_N</text>
<text x="214.4" y="56.7">POWER_IN</text>
<text x="326.4" y="54.1">POWER_ON</text>
<text x="344.2" y="54.1">LINE_P1</text>
<text x="410.1" y="54.1">GEN_1000</text>
<text x="426.4" y="54.1">LINE_N</text>
<text x="109.1" y="61.7">0,78V_IN_N</text>
<text x="196.5" y="61.7">0,78V_IN_P</text>
<text x="344.2" y="64.1">LINE_N1</text>
<text x="411.1" y="64.1">IMP_OUT</text>
<text x="107" y="71.6">0,78V_OUT_N</text>
<text x="107.1" y="66.6">0,78V_OUT_P</text>
<text x="194.2" y="66.6">0,78V_OUT_N</text>
<text x="194.4" y="71.6">0,78V_OUT_P</text>
<text x="110.2" y="76.6">POWER_IN</text>
<text x="196.8" y="76.6">POWER_ON</text>
<text x="214.4" y="76.6">COM_IN</text>
<text x="344.2" y="76.6">IMP_RELE</text>
<text x="109.8" y="81.6">TRANSL_IN</text>
<text x="196.4" y="81.6">TRANSL_ON</text>
<text x="394.6" y="78.4">+5V</text>
<text x="426.4" y="79.1">LINE_SENSE</text>
<text x="114.4" y="86.6">MIC_IN</text>
<text x="200.9" y="86.6">MIC_ON</text>
<text x="214.4" y="86.6">TRANSL_IN</text>
<text x="326.1" y="84.1">TRANSL_ON</text>
<text x="344.2" y="86.6">RELE_NC</text>
<text x="426.4" y="84.1">LINE_P</text>
<text x="112.6" y="91.6">TEST_IN</text>
<text x="199.1" y="91.6">TEST_ON</text>
<text x="344.2" y="91.6">RELE_NO</text>
<text x="408.3" y="91.6">RELE_COMM</text>
<text x="109.5" y="96.6">EXTERN_IN</text>
<text x="113.6" y="101.5">COM_IN</text>
<text x="196.1" y="96.6">EXTERN_ON</text>
<text x="198.6" y="101.5">LED_OUT1</text>
<text x="108.8" y="106.5">SHORT_OUT</text>
<text x="198.1" y="106.5">LED_OUT2</text>
<text x="214.4" y="106.5">COM_IN</text>
<text x="344.2" y="104.1">RELE_24V</text>
<text x="394.6" y="105.8">+5V</text>
<text x="108.9" y="111.5">BREAK_OUT</text>
<text x="198.2" y="111.5">LED_OUT3</text>
<text x="426.4" y="109.1">LINE_N</text>
<text x="106.1" y="116.5">OVERCUR_OUT</text>
<text x="198.5" y="116.5">LED_OUT4</text>
<text x="214.4" y="116.5">MIC_IN</text>
<text x="330.6" y="114">MIC_ON</text>
<text x="344.2" y="119">LINE_P</text>
<text x="344.2" y="114">LINE_N1</text>
<text x="411.6" y="119">OUT_SH1</text>
<text x="426.4" y="119">VOLT_SENSE_P</text>
<text x="104.7" y="121.5">OVERHEAT_OUT</text>
<text x="195.3" y="121.5">ERROR_RELE</text>
<text x="344.2" y="124">LINE_P1</text>
<text x="426.4" y="124">VOLT_SENSE_N</text>
<text x="108" y="131.4">POWER_OUT</text>
<text x="108.8" y="126.5">ERROR_OUT</text>
<text x="198.3" y="131.4">RELE_24V</text>
<text x="198.5" y="126.5">IMP_RELE</text>
<text x="344.2" y="129">LINE_SENSE</text>
<text x="412.9" y="129">OUT_K1</text>
<text x="111.5" y="136.4">COM_OUT</text>
<text x="197" y="136.4">RELE_LINE1</text>
<text x="214.4" y="136.4">COM_IN</text>
<text x="328.9" y="143.9">TEST_ON</text>
<text x="344.2" y="141.5">RELE_LINE1</text>
<text x="394.6" y="143.3">+5V</text>
<text x="214.4" y="146.5">TEST_IN</text>
<text x="112.3" y="161.4">OUT_SH1</text>
<text x="198.9" y="156.4">RELE_TR1</text>
<text x="344.2" y="156.4">OUT_O1</text>
<text x="113.7" y="166.4">OUT_K1</text>
<text x="214.4" y="166.4">COM_IN</text>
<text x="113.6" y="171.4">OUT_O1</text>
<text x="325.7" y="173.8">EXTERN_ON</text>
<text x="359.6" y="170.6">+5V</text>
<text x="410.9" y="168.9">RELE_TR1</text>
<text x="198.1" y="176.4">GEN_1000</text>
<text x="214.4" y="176.4">EXTERN_IN</text>
<text x="199.2" y="181.4">IMP_OUT</text>
<text x="319.8" y="190.7">GNDD</text>
<text x="214.4" y="196.3">COM_IN</text>
<text x="192.6" y="198.1">+5V</text>
<text x="192.6" y="208.1">GNDD</text>
<text x="214.4" y="206.3">COM_OUT</text>
<text x="325.7" y="206.3">SHORT_OUT</text>
<text x="112.5" y="221.2">RELE_NC</text>
<text x="219.9" y="218">+5V</text>
<text x="109" y="226.3">RELE_COMM</text>
<text x="192.5" y="226.3">VOLT_SENSE_P</text>
<text x="112.4" y="231.3">RELE_NO</text>
<text x="192.4" y="231.3">VOLT_SENSE_N</text>
<text x="214.4" y="231.3">LED_OUT1</text>
<text x="196" y="236.3">LINE_SENSE</text>
<text x="201.5" y="241.3">LINE_N</text>
<text x="214.4" y="241.3">COM_OUT</text>
<text x="325.9" y="241.3">BREAK_OUT</text>
<text x="201.9" y="251.2">LINE_P</text>
<text x="114.5" y="256.2">LINE_P</text>
<text x="219.9" y="253">+5V</text>
<text x="114.3" y="261.2">LINE_N</text>
<text x="214.4" y="266.2">LED_OUT2</text>
<text x="214.4" y="276.1">COM_OUT</text>
<text x="323" y="276.1">OVERCUR_OUT</text>
<text x="219.9" y="287.9">+5V</text>
<text x="214.4" y="301.1">LED_OUT3</text>
<text x="214.4" y="311.1">COM_OUT</text>
<text x="321.7" y="311.1">OVERHEAT_OUT</text>
<text x="219.9" y="322.9">+5V</text>
<text x="214.4" y="336">LED_OUT4</text>
<text x="214.4" y="346">COM_OUT</text>
<text x="325.7" y="346">ERROR_OUT</text>
<text x="219.9" y="357.7">+5V</text>
<text x="214.4" y="370.9">ERROR_RELE</text>
<text x="214.4" y="380.9">COM_OUT</text>
<text x="325" y="380.9">POWER_OUT</text>
<text x="219.9" y="392.6">+5V</text>
<text x="267.9" y="397.6">GNDD</text>
</g>
<g font-size="3.4" fill="#010101">
<text x="546.1" y="405.1">ООО &quot;Группа индустриальных</text>
<text x="555.4" y="410.1">технологий&quot;</text>
</g>
<text font-size="2.9" x="448.5" y="101.6" transform="rotate(-90 448.5 101.6)">U</text>
</svg>
